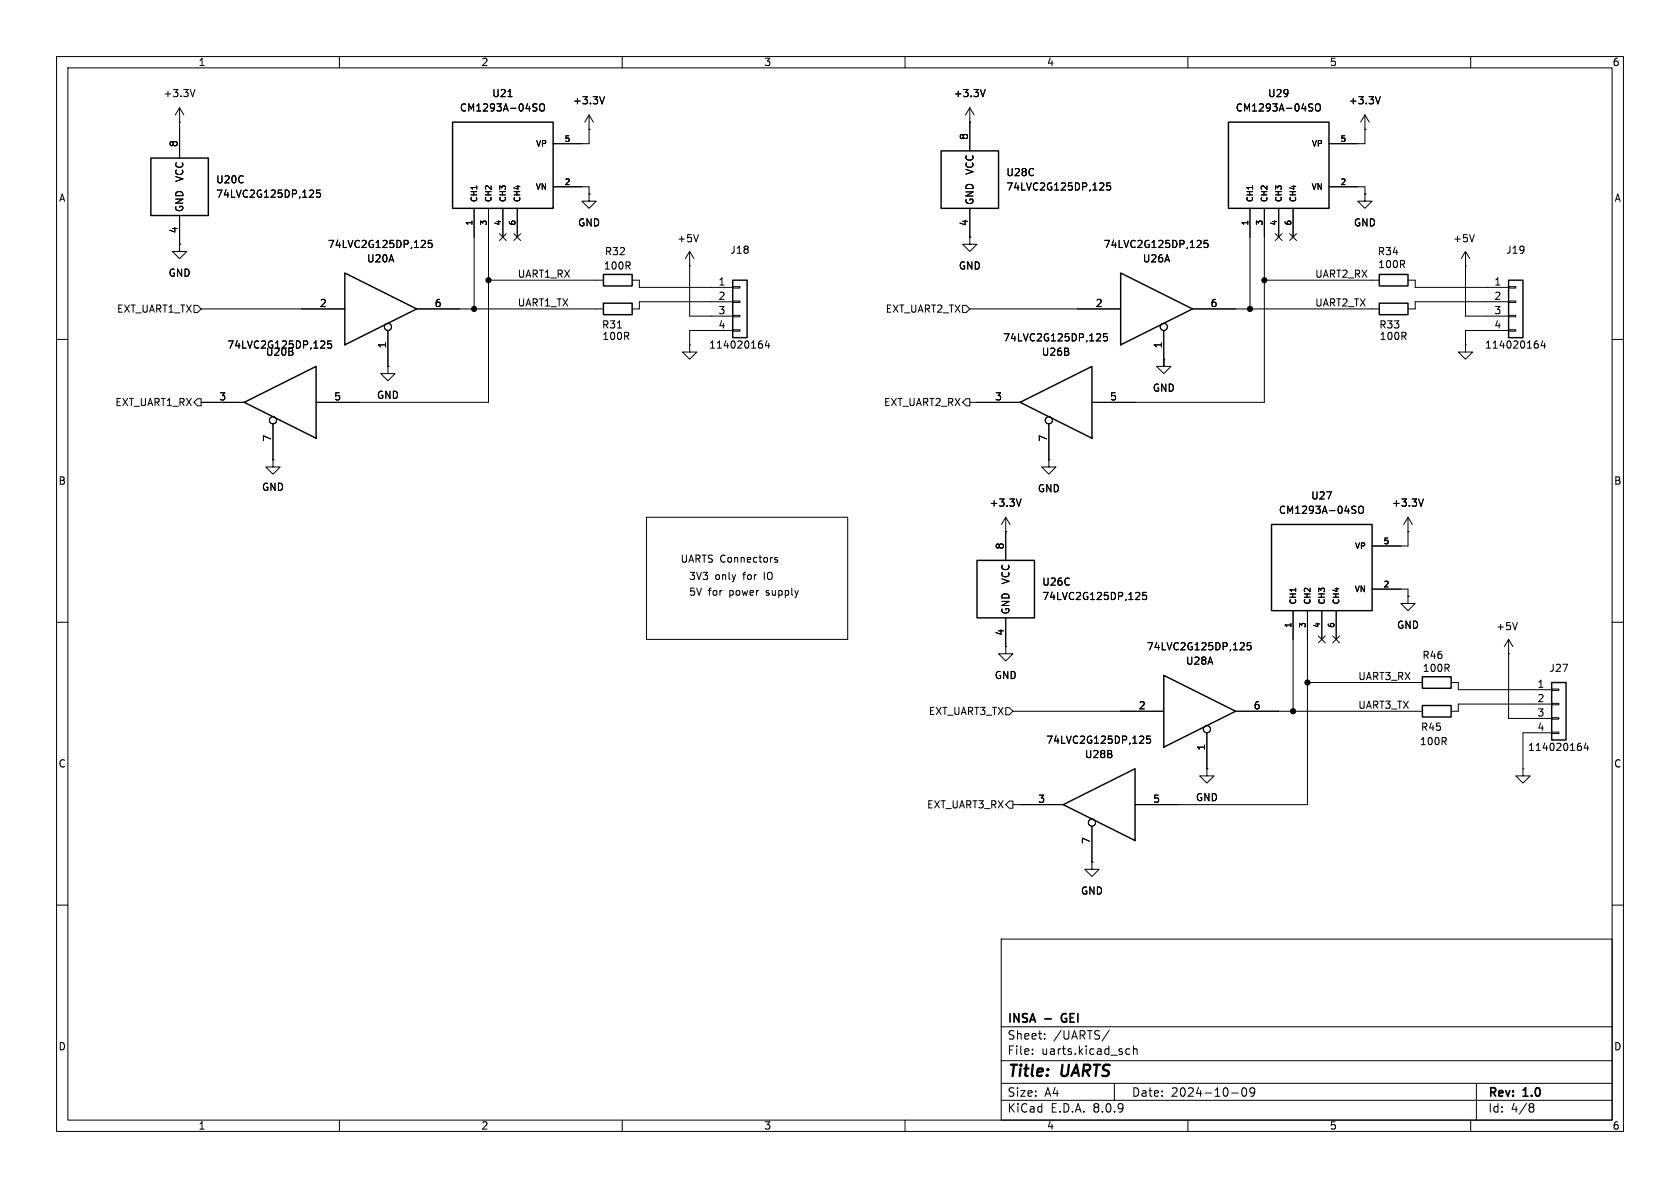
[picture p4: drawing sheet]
<svg xmlns="http://www.w3.org/2000/svg" width="297mm" height="210mm" viewBox="0 0 297 210" stroke-linecap="round" stroke-linejoin="round" font-family="sans-serif">
<g fill="none" stroke="#000" stroke-width=".18">
<path d="M10 10h277v190h-277zM12 12h273v186h-273zM31.7 19.1l-.7 1.2M31.7 19.1v8.8M31.7 19.1l.8 1.2M34.5 15.8l-.5 1.3M60 10v2M89.8 17.1h.7M94.4 18.4h.5M94.7 19l.2 .3-.2 .3M95.6 18.4h.1a.43 .43 0 0 1 .5 .4v.4a.42 .42 0 0 1-.4 .4 .42 .42 0 0 1-.4-.4v-.4zM106.9 17.1l-.5 1.3"/>
<path d="M110 10v2M160 10v2M171.4 19.1l-.7 1.2M171.4 19.1v7.6M171.4 19.1l.8 1.2M174.2 15.8l-.5 1.3M210 10v2M231.6 18.4h.5M231.8 19l.3 .3-.3 .3M232.7 18.4h.2a.43 .43 0 0 1 .5 .4v.4a.42 .42 0 0 1-.4 .4 .42 .42 0 0 1-.4-.4v-.4zM244 17.1l-.4 1.3M260 10v2"/>
<path d="M31.7 21.6h.1M31.7 38.1v5.1M55.2 33.6l.2 .2v.3l-.7 .8h.7M56.6 33.6h-.6l-.1 .6 .2-.1h.4l.2 .2-.1 .4-.2 .2-.5-.2M83.8 36.8v17.8M86.4 36.8v34.3h-30.5M88.9 36.8v5.1M91.4 36.8v5.1M97.8 33h6.3v1.3M104.1 34.3v1.3h1.3l-1.3 1.2-1.2-1.2h1.2M104.1 34.3h.1M104.1 22.9h.1"/>
<path d="M104.1 20.3v5.1h-6.3M104.1 20.3l-.7 1.3M104.1 20.3l.8 1.3M171.4 21.6h.1M171.4 36.8v5.1M194.9 32.3l.2 .3v.3l-.7 .7h.7M196.3 32.3h-.6l-.1 .6 .2-.1 .4 .1 .2 .2-.1 .4-.2 .1-.5-.1M221 36.8v17.8M223.5 36.8v34.3h-30.5M226.1 36.8v5.1M228.6 36.8v5.1M234.9 33h6.4v1.3"/>
<path d="M241.3 22.9h.1M241.3 34.3v1.3h1.3l-1.3 1.2-1.3-1.2h1.3M241.3 34.3h.1M241.3 20.3l-.8 1.3M241.3 20.3v5.1h-6.4M241.3 20.3l.8 1.3M31.7 43.2v1.3h1.3l-1.3 1.2-1.2-1.2h1.2M31.7 43.2h.1M34.3 54h.6l.7 .6-.7 .6h-.6zM35.6 54.6h25.4M68.6 58.4v6.4M73.7 54.6h33"/>
<path d="M75 42.5l.2 .2-.1 .3-.7 .8h.8M76.4 42.5h-.7v.6l.2-.1h.4l.1 .2v.4l-.2 .2-.5-.2M86.4 49.5h20.3M88.3 41.3l1.2 1.2M89.5 41.3l-1.2 1.2M90.8 41.3l1.2 1.2M92 41.3l-1.2 1.2M109.2 58h.7M111.8 49.5h1.2v1.3h16.5M121.9 47h.1M121.9 44.5v11.4h7.6M121.9 44.5l-.7 1.2"/>
<path d="M121.9 44.5l.8 1.2M123.5 41.5l-.4 1.2M129.5 58.3h1.3v.2h-1.3zM129.5 55.8h1.3v.2h-1.3zM129.5 53.2h1.3v.3h-1.3zM129.5 50.7h1.3v.2h-1.3zM129.5 53.3h-16.5v1.3h-1.2M129.5 58.4h-7.6v2.6M170.2 54h.6l.6 .6-.6 .6h-.6zM171.4 41.9v1.3h1.3l-1.3 1.3-1.2-1.3h1.2M171.4 41.9h.1M171.4 54.6h26.7"/>
<path d="M194.3 59l.3 .2-.1 .3-.7 .8h.8M195.7 59h-.6v.6l.1-.1h.5l.1 .2-.1 .4-.2 .2-.4-.2M205.7 58.4v6.4h-1.2l1.2 1.2 1.3-1.2h-1.3v-1.3M210.8 54.6h33M212.1 42.5l.3 .2-.1 .3-.7 .8h.8M213.5 42.5h-.6l-.1 .6 .2-.1h.5l.1 .2-.1 .4-.2 .2-.5-.2M223.5 49.5h20.3M225.5 41.3l1.2 1.2M226.7 41.3l-1.2 1.2M228 41.3l1.2 1.2M229.2 41.3l-1.2 1.2M248.9 49.5h1.3v1.3h16.5"/>
<path d="M259.1 47h.1M259.1 44.5v11.4h7.6M259.1 44.5l-.8 1.2M259.1 44.5l.7 1.2M260.6 41.5l-.4 1.2M266.7 58.3h1.3v.2h-1.3zM266.7 55.8h1.3v.2h-1.3zM266.7 53.2h1.3v.3h-1.3zM266.7 50.7h1.3v.2h-1.3zM266.7 53.3h-16.5v1.3h-1.3M266.7 58.4h-7.6v2.6M10 60h2"/>
<path d="M34.9 70.5h.7v1.3h-.7l-.6-.7zM35.6 71.1h7.6M48.3 74.9v6.4M57.2 60.3l.2 .2v.3l-.8 .7h.8M58.6 60.3h-.6l-.1 .6 .2-.1h.4l.1 .2v.4l-.2 .1-.5-.1M68.6 64.8v1.2h1.2l-1.2 1.3-1.3-1.3h1.3M68.6 64.8h.1M121.9 61v1.2h1.3l-1.3 1.3-1.3-1.3h1.3M121.9 61h.1M134.4 60.3h.3M134.6 60.8l.2 .2v.3l-.2 .2M135.6 60.2l-.3 .9h.8"/>
<path d="M135.9 60.7v.8M170.8 70.5h.6v1.3h-.6l-.6-.7zM171.4 71.1h8.9M185.4 74.9v6.4M205.7 63.5h.1M259.1 61v1.2h1.2l-1.2 1.3-1.3-1.3h1.3M259.1 61h.1M271.6 60.3h.2M271.7 60.8l.3 .2v.3l-.3 .2M272.7 60.2l-.3 .9h.8M273 60.7v.8M285 60h2"/>
<path d="M48.3 81.3v1.3h1.2l-1.2 1.2-1.3-1.2h1.3M48.3 81.3h.1M114.3 91.4h35.6v21.6h-35.6zM137.4 98.6l-.3-.1-.1 .2v.2l.4 .1v.3h-.4M177.8 94h.1M177.8 91.4v7.7M177.8 91.4l-.8 1.3M177.8 91.4l.8 1.3M180.5 88.2l-.4 1.3M185.4 81.3v1.3h1.3l-1.3 1.2-1.3-1.2h1.3M185.4 81.3h.1M239.2 89.5h.5"/>
<path d="M239.5 90.1l.2 .3-.2 .3M240.2 89.7l.3-.2a.43 .43 0 0 1 .5 .4v.4a.42 .42 0 0 1-.4 .5 .42 .42 0 0 1-.4-.5zM248.9 94h.1M248.9 91.4v5.1h-6.3M248.9 91.4l-.7 1.3M248.9 91.4l.8 1.3M251.6 88.2l-.4 1.3M10 110h2M177.8 114.3v1.3h1.3l-1.3 1.2-1.3-1.2h1.3M177.8 114.3h.1M177.8 109.2v5.1M201.3 104.7l.2 .3-.1 .3-.7 .7h.8"/>
<path d="M202.6 104.7h-.6v.6l.2-.1 .4 .1 .1 .1-.1 .5-.1 .1-.5-.1M219.7 113.6l.3 .3-.1 .3-.7 .7h.8M221.1 113.6h-.6v.6l.1-.1 .5 .1 .1 .1-.1 .5-.2 .1-.4-.1M228.6 108v17.7M231.1 108v34.2h-30.4M233.1 112.4l1.2 1.2M233.7 108v5M234.3 112.4l-1.2 1.2M235.6 112.4l1.2 1.2M236.2 108v5M236.8 112.4l-1.2 1.2M242.6 104.1h6.3v1.3"/>
<path d="M248.9 105.4v1.3h1.3l-1.3 1.3-1.3-1.3h1.3M248.9 105.4h.1M266.7 115.6h.1M266.7 113l-.8 1.3M266.7 113v14h7.6M266.7 113l.8 1.3M268.3 110.1l-.5 1.2M285 110h2M177.8 125.1h.6l.7 .6-.7 .7h-.6zM179.1 125.7h26.6M202 130.1l.2 .3-.1 .3-.7 .7h.8M203.4 130.1h-.7v.6l.2-.1 .4 .1 .1 .1v.5l-.2 .1-.5-.1"/>
<path d="M213.4 135.9v1.3h1.2l-1.2 1.2-1.3-1.2h1.3M213.4 135.9h.1M213.4 129.5v6.4M218.4 125.7h33.1M231.1 120.7h20.4M256.5 120.7h1.3v1.2h16.5M269.2 135.9v1.3h1.3l-1.3 1.2-1.2-1.2h1.2M269.2 135.9h.1M274.3 129.4h1.3v.3h-1.3zM274.3 126.9h1.3v.2h-1.3zM274.3 124.3h1.3v.3h-1.3zM274.3 121.8h1.3v.2h-1.3z"/>
<path d="M274.3 124.5h-16.5v1.2h-1.3M274.3 129.5h-5.1v6.4M279.2 131.4h.3M279.3 131.9l.3 .2v.3l-.3 .3M280.4 131.3l-.3 .9h.8M280.7 131.8v.9M178.4 141.6h.7v1.3h-.7l-.6-.7zM179.1 142.2h8.9M193 152.4v1.3h1.3l-1.3 1.2-1.2-1.2h1.2M193 152.4h.1M193 146.1v6.3M10 160h2"/>
<path d="M177 166h108v32h-108zM285 160h2M60 198v2M110 198v2M160 198v2M177 194.5h108M177 191.5h108M177 187.5h108M177 181.5h108M182.5 186.3v.1M182.5 185.5v.1M184.7 183.6v.1"/>
<path d="M184.7 182.8v.1M196.1 182.1l-1.3 2M197 191.5v3M199.2 186.3h.5M199.2 185.5h.5M200.4 185.5l.2-.1 .4 .1v.9M200.4 184.9v1.5M210 198v2M217.7 193.2h1.2M219.7 192.4l.2-.1a.81 .81 0 0 1 .6 .6 .81 .81 0 0 1-.3 .8l-.2 .1a.81 .81 0 0 1-.3-1.4zM221.8 192.9l-.3 .3h-.3l-.2-.3 .1-.5 .4-.1 .2 .1a.99 .99 0 0 1-.3 1.4h-.3M260 198v2"/>
<path d="M261 191.5v6.5M270.6 195.1l.4 .1 .2 .2-.3 .3M270.6 195.7h.3M270.9 195.7l.2 .2 .1 .4-.2 .2-.4 .1"/>
<circle cx="68.6" cy="57.8" r=".63"/>
<circle cx="205.7" cy="57.8" r=".63"/>
<circle cx="48.3" cy="74.3" r=".63"/>
<circle cx="185.4" cy="74.3" r=".63"/>
<circle cx="213.4" cy="128.9" r=".63"/>
<circle cx="193" cy="145.4" r=".63"/>
</g>
<path d="M187.8 179.4l-.2 .4 .2 .7" fill="none" stroke="#000" stroke-width=".3"/>
<g fill="none" stroke="#000" stroke-width=".25">
<path d="M26.7 27.9h10.1v10.2h-10.1zM80 21.6h17.8v15.2h-17.8zM166.4 26.7h10.1v10.1h-10.1zM217.2 21.6h17.7v15.2h-17.7zM61 48.3l12.7 6.3-12.7 6.4zM106.7 48.5h5.1v2h-5.1zM106.7 53.6h5.1v2h-5.1zM129.5 49.5h2.6v10.2h-2.6zM198.1 48.3l12.7 6.3-12.7 6.4zM243.8 48.5h5.1v2h-5.1zM243.8 53.6h5.1v2h-5.1zM266.7 49.5h2.5v10.2h-2.5z"/>
<path d="M43.2 71.1l12.7-6.3v12.7zM180.3 71.1l12.7-6.3v12.7zM172.7 99.1h10.2v10.1h-10.2zM224.8 92.7h17.8v15.3h-17.8zM205.7 119.4l12.7 6.3-12.7 6.4zM251.5 119.6h5v2.1h-5zM251.5 124.7h5v2h-5zM274.3 120.7h2.6v10.1h-2.6zM188 142.2l12.7-6.3v12.7z"/>
</g>
<g fill="#000" stroke="#000" stroke-width=".18">
<circle cx="83.8" cy="54.6" r=".46"/>
<circle cx="86.4" cy="49.5" r=".46"/>
<circle cx="221" cy="54.6" r=".46"/>
<circle cx="223.5" cy="49.5" r=".46"/>
<circle cx="228.6" cy="125.7" r=".46"/>
<circle cx="231.1" cy="120.7" r=".46"/>
</g>
<g font-size="2.8">
<text x="178" y="190.9">Title:</text>
<text x="187.7" y="190.9">UARTS</text>
</g>
<g font-size="2.1">
<text x="178" y="184">Sheet:</text>
<text x="178" y="181.2">INSA</text>
<text x="184.7" y="181.2">-</text>
<text x="186.2" y="184">/UARTS/</text>
<text x="188.3" y="181.2">GEI</text>
<text x="178" y="186.7">File:</text>
<text x="184.1" y="186.7">uarts.kicad_sch</text>
<text x="178" y="196.9">KiCad</text>
<text x="178" y="194.1">Size:</text>
<text x="184.7" y="194.1">A4</text>
<text x="185.7" y="196.9">E.D.A.</text>
<text x="193.3" y="196.9">8.0.9</text>
<text x="200" y="194.1">Date:</text>
<text x="207" y="194.1">2024-10-09</text>
<text x="263" y="194.3">Rev:</text>
<text x="263" y="196.9">Id:</text>
<text x="267.1" y="196.9">4/8</text>
<text x="269.4" y="194.3">1.0</text>
</g>
<g font-size="1.8">
<text x="35" y="11.9">1</text>
<text x="85" y="11.9">2</text>
<text x="135" y="11.9">3</text>
<text x="185" y="11.9">4</text>
<text x="235" y="11.9">5</text>
<text x="285" y="11.9">6</text>
<text x="28.8" y="17.4">+3.3V</text>
<text x="86.9" y="17.4">U21</text>
<text x="168.5" y="17.4">+3.3V</text>
<text x="224.1" y="17.4">U29</text>
<text x="81.2" y="19.9">CM1293A-04SO</text>
<text x="101.2" y="18.6">+3.3V</text>
<text x="218.4" y="19.9">CM1293A-04SO</text>
<text x="238.4" y="18.6">+3.3V</text>
<text x="31.5" y="26.1" transform="rotate(-90 31.5 26.1)">8</text>
<text x="171.2" y="24.8" transform="rotate(-90 171.2 24.8)">8</text>
<text x="10.3" y="35.9">A</text>
<text x="32.6" y="32.3" transform="rotate(-90 32.6 32.3)">VCC</text>
<text x="38.1" y="32.6">U20C</text>
<text x="38.1" y="35.2">74LVC2G125DP,125</text>
<text x="172.3" y="31" transform="rotate(-90 172.3 31)">VCC</text>
<text x="177.8" y="31.3">U28C</text>
<text x="177.8" y="33.9">74LVC2G125DP,125</text>
<text x="285.3" y="35.9">A</text>
<text x="31.5" y="41.3" transform="rotate(-90 31.5 41.3)">4</text>
<text x="32.6" y="37.6" transform="rotate(-90 32.6 37.6)">GND</text>
<text x="102.1" y="40.2">GND</text>
<text x="171.2" y="40.1" transform="rotate(-90 171.2 40.1)">4</text>
<text x="172.3" y="36.3" transform="rotate(-90 172.3 36.3)">GND</text>
<text x="239.3" y="40.2">GND</text>
<text x="57.9" y="44">74LVC2G125DP,125</text>
<text x="64.8" y="46.6">U20A</text>
<text x="106.6" y="47.9">100R</text>
<text x="106.8" y="45.3">R32</text>
<text x="119.6" y="43">+5V</text>
<text x="129" y="45.1">J18</text>
<text x="169.4" y="47.9">GND</text>
<text x="195" y="44">74LVC2G125DP,125</text>
<text x="201.9" y="46.6">U26A</text>
<text x="243.5" y="45.3">R34</text>
<text x="243.6" y="47.6">100R</text>
<text x="256.8" y="43">+5V</text>
<text x="266.2" y="45.1">J19</text>
<text x="29.7" y="49.1">GND</text>
<text x="91.4" y="49.2">UART1_RX</text>
<text x="126.9" y="50.5">1</text>
<text x="126.9" y="53.1">2</text>
<text x="232.4" y="49.2">UART2_RX</text>
<text x="264.1" y="50.5">1</text>
<text x="264.1" y="53.1">2</text>
<text x="20.6" y="55.5">EXT_UART1_TX</text>
<text x="56.4" y="54.4">2</text>
<text x="76.8" y="54.4">6</text>
<text x="91.4" y="54.3">UART1_TX</text>
<text x="106.3" y="58.3">R31</text>
<text x="126.9" y="55.6">3</text>
<text x="126.9" y="58.2">4</text>
<text x="156.5" y="55.5">EXT_UART2_TX</text>
<text x="193.6" y="54.4">2</text>
<text x="213.9" y="54.4">6</text>
<text x="232.4" y="54.3">UART2_TX</text>
<text x="243.7" y="58.3">R33</text>
<text x="264.1" y="55.6">3</text>
<text x="264.1" y="58.2">4</text>
<text x="40.1" y="61.8">74LVC2G125DP,125</text>
<text x="46.9" y="63.1">U20B</text>
<text x="68.3" y="61.7" transform="rotate(-90 68.3 61.7)">1</text>
<text x="106.4" y="60.3">100R</text>
<text x="125.3" y="61.8">114020164</text>
<text x="177.2" y="60.6">74LVC2G125DP,125</text>
<text x="184.1" y="63.1">U26B</text>
<text x="205.5" y="61.7" transform="rotate(-90 205.5 61.7)">1</text>
<text x="243.8" y="60.3">100R</text>
<text x="262.4" y="61.8">114020164</text>
<text x="20.3" y="72">EXT_UART1_RX</text>
<text x="38.7" y="70.9">3</text>
<text x="59" y="70.9">5</text>
<text x="66.5" y="70.7">GND</text>
<text x="156.2" y="72">EXT_UART2_RX</text>
<text x="175.8" y="70.9">3</text>
<text x="196.1" y="70.9">5</text>
<text x="203.7" y="69.4">GND</text>
<text x="48" y="78.2" transform="rotate(-90 48 78.2)">7</text>
<text x="185.2" y="78.2" transform="rotate(-90 185.2 78.2)">7</text>
<text x="10.3" y="85.9">B</text>
<text x="46.2" y="87">GND</text>
<text x="174.9" y="89.8">+3.3V</text>
<text x="183.4" y="87.2">GND</text>
<text x="231.7" y="88.5">U27</text>
<text x="246" y="89.8">+3.3V</text>
<text x="285.3" y="85.9">B</text>
<text x="226" y="91">CM1293A-04SO</text>
<text x="120.2" y="99.7">UARTS Connectors</text>
<text x="177.5" y="97.2" transform="rotate(-90 177.5 97.2)">8</text>
<text x="121.7" y="102.7">3V3</text>
<text x="121.7" y="105.5">5V</text>
<text x="125.2" y="105.5">for</text>
<text x="126.4" y="102.7">only</text>
<text x="129" y="105.5">power</text>
<text x="131.5" y="102.7">for</text>
<text x="135.3" y="102.7">IO</text>
<text x="135.7" y="105.5">supply</text>
<text x="178.7" y="103.4" transform="rotate(-90 178.7 103.4)">VCC</text>
<text x="184.2" y="103.7">U26C</text>
<text x="184.2" y="106.3">74LVC2G125DP,125</text>
<text x="177.5" y="112.5" transform="rotate(-90 177.5 112.5)">4</text>
<text x="178.7" y="108.7" transform="rotate(-90 178.7 108.7)">GND</text>
<text x="246.9" y="111.4">GND</text>
<text x="264.4" y="111.6">+5V</text>
<text x="202.6" y="115.2">74LVC2G125DP,125</text>
<text x="209.6" y="117.7">U28A</text>
<text x="251.4" y="116.7">R46</text>
<text x="251.4" y="119">100R</text>
<text x="273.8" y="119">J27</text>
<text x="175.8" y="120.2">GND</text>
<text x="201.2" y="125.5">2</text>
<text x="221.5" y="125.5">6</text>
<text x="240" y="125.4">UART3_TX</text>
<text x="240" y="120.3">UART3_RX</text>
<text x="271.7" y="121.7">1</text>
<text x="271.7" y="124.2">2</text>
<text x="164.1" y="126.6">EXT_UART3_TX</text>
<text x="184.9" y="131.7">74LVC2G125DP,125</text>
<text x="250.9" y="131.9">100R</text>
<text x="251.1" y="129.4">R45</text>
<text x="271.7" y="126.7">3</text>
<text x="271.7" y="129.3">4</text>
<text x="10.3" y="135.9">C</text>
<text x="191.7" y="134.2">U28B</text>
<text x="213.1" y="132.8" transform="rotate(-90 213.1 132.8)">1</text>
<text x="270" y="132.9">114020164</text>
<text x="285.3" y="135.9">C</text>
<text x="163.8" y="143.1">EXT_UART3_RX</text>
<text x="183.4" y="142">3</text>
<text x="203.8" y="142">5</text>
<text x="211.3" y="141.8">GND</text>
<text x="192.8" y="149.3" transform="rotate(-90 192.8 149.3)">7</text>
<text x="191" y="158.3">GND</text>
<text x="10.3" y="185.9">D</text>
<text x="285.3" y="185.9">D</text>
<text x="35" y="199.9">1</text>
<text x="85" y="199.9">2</text>
<text x="135" y="199.9">3</text>
<text x="185" y="199.9">4</text>
<text x="235" y="199.9">5</text>
<text x="285" y="199.9">6</text>
</g>
<g font-size="1.4">
<text x="94.6" y="26.1">VP</text>
<text x="99.7" y="25.1">5</text>
<text x="231.8" y="26.1">VP</text>
<text x="236.9" y="25.1">5</text>
<text x="84.6" y="35.8" transform="rotate(-90 84.6 35.8)">CH1</text>
<text x="87.1" y="35.8" transform="rotate(-90 87.1 35.8)">CH2</text>
<text x="89.6" y="35.8" transform="rotate(-90 89.6 35.8)">CH3</text>
<text x="92.2" y="35.8" transform="rotate(-90 92.2 35.8)">CH4</text>
<text x="94.6" y="33.8">VN</text>
<text x="99.7" y="32.8">2</text>
<text x="221.7" y="35.8" transform="rotate(-90 221.7 35.8)">CH1</text>
<text x="224.3" y="35.8" transform="rotate(-90 224.3 35.8)">CH2</text>
<text x="226.8" y="35.8" transform="rotate(-90 226.8 35.8)">CH3</text>
<text x="229.3" y="35.8" transform="rotate(-90 229.3 35.8)">CH4</text>
<text x="231.7" y="33.8">VN</text>
<text x="236.9" y="32.8">2</text>
<text x="83.6" y="40" transform="rotate(-90 83.6 40)">1</text>
<text x="86.1" y="40" transform="rotate(-90 86.1 40)">3</text>
<text x="88.6" y="40" transform="rotate(-90 88.6 40)">4</text>
<text x="91.2" y="40" transform="rotate(-90 91.2 40)">6</text>
<text x="220.7" y="40" transform="rotate(-90 220.7 40)">1</text>
<text x="223.3" y="40" transform="rotate(-90 223.3 40)">3</text>
<text x="225.8" y="40" transform="rotate(-90 225.8 40)">4</text>
<text x="228.3" y="40" transform="rotate(-90 228.3 40)">6</text>
<text x="239.4" y="97.3">VP</text>
<text x="244.5" y="96.3">5</text>
<text x="229.3" y="106.9" transform="rotate(-90 229.3 106.9)">CH1</text>
<text x="231.9" y="106.9" transform="rotate(-90 231.9 106.9)">CH2</text>
<text x="234.4" y="106.9" transform="rotate(-90 234.4 106.9)">CH3</text>
<text x="237" y="106.9" transform="rotate(-90 237 106.9)">CH4</text>
<text x="239.4" y="104.9">VN</text>
<text x="244.5" y="103.9">2</text>
<text x="228.3" y="111.1" transform="rotate(-90 228.3 111.1)">1</text>
<text x="230.9" y="111.1" transform="rotate(-90 230.9 111.1)">3</text>
<text x="233.4" y="111.1" transform="rotate(-90 233.4 111.1)">4</text>
<text x="236" y="111.1" transform="rotate(-90 236 111.1)">6</text>
</g>
</svg>
